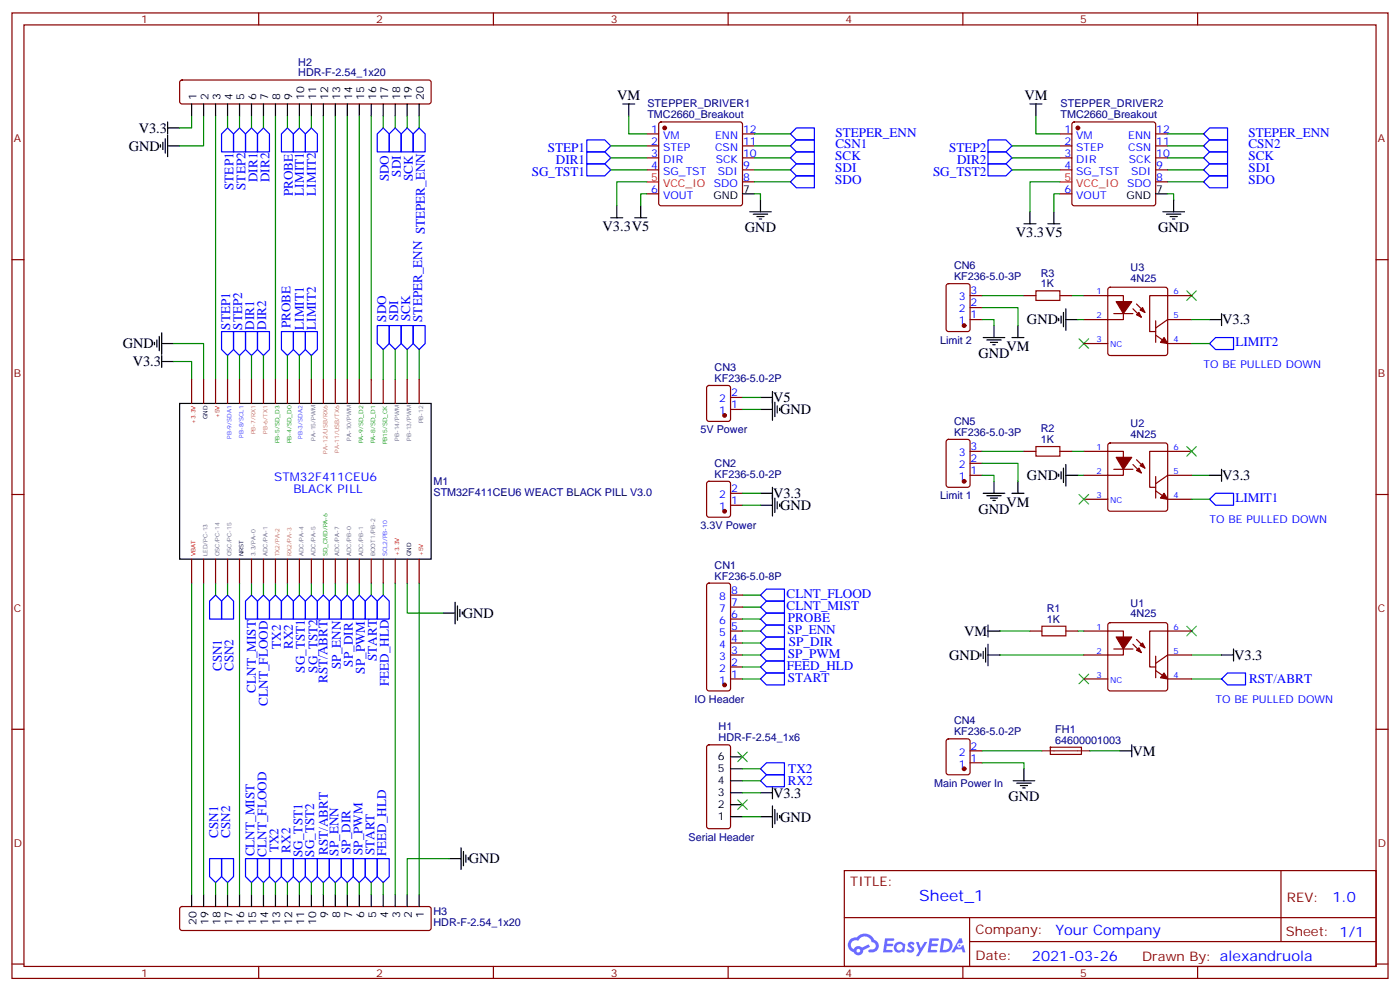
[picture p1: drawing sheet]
<svg xmlns="http://www.w3.org/2000/svg" width="412mm" height="292mm" viewBox="0 0 412 292" stroke-linecap="round" stroke-linejoin="round" font-family="sans-serif">
<g fill="none" stroke="#870000" stroke-width=".35">
<path d="M3.5 3.8h405.4v284.3h-405.4zM7.1 7.3h398.2v277.3h-398.2zM76.2 3.8v3.5M145.3 3.8v3.5M214.5 3.8v3.5M283.6 3.8v3.5M352.8 3.8v3.5M3.5 76.5h3.6M405.3 76.5h3.6M3.5 145.6h3.6M405.3 145.6h3.6M3.5 214.8h3.6"/>
<path d="M405.3 214.8h3.6M248.7 256.4h156.6v28.2h-156.6zM377.3 256.4v20.9M248.7 270.2h156.5M285.6 277.3h119.6M285.6 270.2v14.2M3.5 283.9h3.6M76.2 284.6v3.5M145.3 284.6v3.5M214.5 284.6v3.5M283.6 284.6v3.5M352.8 284.6v3.5"/>
<path d="M405.3 283.9h3.6"/>
</g>
<g fill="#5487ff">
<path d="M267.7 277.6a1.22 1.22 0 0 1 1.7 .2l-.4 .6a.47 .47 0 0 0-.3-.4 .47 .47 0 0 0-.5 .2l.1 .2a1.14 1.14 0 0 1 .8 1.8 1.14 1.14 0 0 1-1.9 0l-.2-.2 .5-.6 .7 .5a.29 .29 0 0 0 .3-.3 .29 .29 0 0 0-.2-.3 1.04 1.04 0 0 1-.6-1.7z"/>
<path d="M260.7 276.3h2.4l.3 .2-.2 .5-1.8 .1-.1 .8h1.5l.3 .4-.3 .4h-1.6l-.2 1.1h1.7l.2 .3-.2 .3-2.6 .1z"/>
<path d="M273.8 276.3h2.4l.3 .2-.1 .5-1.8 .1-.2 .8h1.6l.3 .4-.4 .4h-1.6l-.1 1.1h1.7l.2 .3-.2 .3-2.6 .1z"/>
<path d="M282.6 276.3h.7l.3 1.3-.6 .3a.69 .69 0 0 0-1 .3 .69 .69 0 0 0 .4 .9 .69 .69 0 0 0 .9-.6l.5-.2 .6 2.2h-.8l-.2-.9h-1.8l-.5 .9h-.8z"/>
<path d="M269.8 277.4h.8l.6 1.8 1.1-1.8h.9l-2.6 4.2h-.8l.9-1.5z"/>
<path d="M277.4 276.3l-.6 4.2h1.3a2.11 2.11 0 0 0 2.5-2.1 2.11 2.11 0 0 0-2.5-2.1zM278.1 277.1a1.39 1.39 0 0 1 1.7 1.4 1.39 1.39 0 0 1-1.8 1.3h-.3z"/>
<path d="M263.7 277.9a1.54 1.54 0 0 0-.1 2.2 1.54 1.54 0 0 0 2.2 .1l.6 .3 .3-2.3-.2-.3h-.4a1.49 1.49 0 0 0-2.4 0zM264 278.9a.94 .94 0 0 1 1.8 0 .94 .94 0 0 1-1.8 0z"/>
<path d="M250.4 276.7a2.18 2.18 0 0 0 1.1 3.7 1.44 1.44 0 0 0 1.6 .9 1.44 1.44 0 0 0 1.2-1.4l2-1.1-.5-.7-1.9 1a1.47 1.47 0 0 0-2.4 .4 1.39 1.39 0 0 1-.7-1.9 1.39 1.39 0 0 1 2-.5 2.12 2.12 0 0 1 2.2-1.3 2.12 2.12 0 0 1 1.9 1.7 1.14 1.14 0 0 1 1.1 1.4 1.14 1.14 0 0 1-1.7 .7 .43 .43 0 0 0-.5 .4 .43 .43 0 0 0 .4 .5 1.98 1.98 0 0 0 2.5-1.2 1.98 1.98 0 0 0-1.2-2.6 3.1 3.1 0 0 0-5.3-.6l-.9 .1zM252.3 280a.55 .55 0 0 1 1.1 0 .55 .55 0 0 1-1.1 0z"/>
<circle cx="282.6" cy="278.4" r=".26"/>
</g>
<g fill="none" stroke="#870000" stroke-width=".35">
<path d="M53.2 23.8l.4-.2h72.7l.5 .2 .2 .5v5.6l-.2 .5-.5 .2h-72.7l-.5-.2-.2-.5v-5.6zM190.5 39.4h3.5M194.3 36.1l.4-.2h23.3l.5 .2 .2 .5v23.3l-.2 .5-.5 .2h-23.3l-.5-.2-.2-.5v-23.3zM218.7 39.4h3.5M312.2 39.4h3.5M316 36.1l.4-.2h23.3l.5 .2 .2 .5v23.3l-.2 .5-.5 .2h-23.3l-.5-.2-.2-.5v-23.3zM340.4 39.4h3.6M190.5 43h3.5M190.5 46.5h3.5M190.5 50h3.5M190.5 57.1h3.5M218.7 43h3.5"/>
<path d="M218.7 46.5h3.5M218.7 50h3.5M218.7 53.6h3.5M312.2 43h3.5M312.2 46.5h3.5M312.2 50h3.5M312.2 57.1h3.5M340.4 43h3.6M340.4 46.5h3.6M340.4 50h3.6M340.4 53.6h3.6M278.9 83.7l.5-.2h5.6l.7 .5 .1 12.9-.5 .7h-5.9l-.7-.4v-13z"/>
<path d="M285.8 94.1h3.5M285.8 90.6h3.5M285.8 87.1h3.5M301.6 87.1h3.6M312.2 87.1h3.5M319.3 87.1h11.6v7h-11.6M326.6 84.8l.4-.2h16.3l.5 .2 .2 .5v18.7l-.3 .5-.4 .2h-16.3l-.5-.2-.2-.5v-18.7zM328.1 92.4h5.6M333.7 90.9l2.5 2.5M334.8 89.5l2.5 2.5M340.4 98.7l3.6 2.5h7M340.4 94.5v6.3"/>
<path d="M351 87.1h-12.3v10.5h1.7M351 94.1h-7l-3.6 2.5M56.4 111.8v7M60 111.8v7M63.5 111.8v7M67 111.8v7M70.6 111.8v7M74.1 111.8v7M77.6 111.8v7M81.1 111.8v7M84.7 111.8v7M88.2 111.8v7"/>
<path d="M91.7 111.8v7M95.2 111.8v7M98.8 111.8v7M102.3 111.8v7M105.8 111.8v7M109.4 111.8v7M112.9 111.8v7M116.4 111.8v7M119.9 111.8v7M123.5 111.8v7M208.4 113.7l.4-.2h5.7l.6 .5 .1 9.4-.5 .7h-5.9l-.6-.5-.1-9.4zM215.2 117.1h3.5"/>
<path d="M319.3 101.2h7M215.2 120.6h3.5M278.9 129.6l.5-.2h5.6l.7 .4 .1 13-.5 .7h-5.9l-.7-.5v-12.9zM285.8 140h3.5M285.8 136.5h3.5M285.8 132.9h3.5M301.6 132.9h3.6M312.2 132.9h3.5M319.3 132.9h11.6v7.1h-11.6M326.6 130.7l.4-.2h16.3l.5 .2 .2 .5v18.7l-.3 .5-.4 .2h-16.3l-.5-.3-.2-.4v-18.7zM328.1 138.2h5.6M333.7 136.8l2.5 2.5"/>
<path d="M334.8 135.4l2.5 2.5M351 132.9h-12.3v10.6h1.7M351 140h-7l-3.6 2.5M208.4 142l.4-.3h5.7l.6 .5 .1 9.4-.5 .7h-5.9l-.6-.4-.1-9.4zM215.2 148.8h3.5M215.2 145.3h3.5M319.3 147h7M340.4 140.3v6.4M340.4 144.6l3.6 2.4h7M56.4 164.7v7M60 164.7v7M63.5 164.7v7"/>
<path d="M67 164.7v7M70.6 164.7v7M74.1 164.7v7M77.6 164.7v7M81.1 164.7v7M84.7 164.7v7M88.2 164.7v7M91.7 164.7v7M95.2 164.7v7M98.8 164.7v7M102.3 164.7v7M105.8 164.7v7"/>
<path d="M109.4 164.7v7M112.9 164.7v7M116.4 164.7v7M119.9 164.7v7M123.5 164.7v7M208.4 171.9l.4-.2h5.7l.5 .2 .2 .5v30.4l-.2 .5-.5 .2h-5.7l-.5-.3-.2-.4v-30.4zM215.2 178.8h3.5M215.2 175.3h3.5M215.2 200h3.5M215.2 196.4h3.5M215.2 192.9h3.5M215.2 189.4h3.5"/>
<path d="M215.2 185.8h3.5M215.2 182.3h3.5M303.4 185.8h3.5M314 185.8h3.5M319.3 185.8h11.6v7.1h-11.6M319.3 200h7M326.6 183.6l.4-.2h16.3l.5 .2 .2 .5v18.7l-.3 .5-.4 .2h-16.3l-.5-.3-.2-.4v-18.7zM328.1 191.1h5.6M333.7 189.7l2.5 2.5M334.8 188.3l2.5 2.5M340.4 197.5l3.6 2.5h7M340.4 193.3v6.3"/>
<path d="M351 185.8h-12.3v10.6h1.7M351 192.9h-7l-3.6 2.5M208.4 219.6l.4-.2h5.7l.6 .4 .1 23.5-.5 .7-5.9 .1-.6-.5-.1-23.5zM278.9 217.8l.5-.2h5.6l.7 .4 .1 9.5-.5 .6-5.9 .1-.7-.5v-9.4zM285.8 224.6h3.5M285.8 221.1h3.5M309.4 220.1h9.1l.1 2-9.2 .1zM53.2 267.2l.4-.2h72.7l.5 .2 .2 .5v5.6l-.2 .5-.5 .2h-72.7l-.5-.2-.2-.5v-5.6z"/>
</g>
<g fill="#870000" stroke="#870000" stroke-width=".35">
<path d="M342.9 99.4l1.1 1.8-2.2-.4z"/>
<path d="M335.5 92l.7 1.4-1.4-.7z"/>
<path d="M336.5 90.6l.8 1.4-1.5-.7z"/>
<path d="M328.8 88.8h4.6l-2.5 3.6z"/>
<path d="M342.9 145.3l1.1 1.7-2.2-.3z"/>
<path d="M334.8 138.6l.7-.7 .7 1.4z"/>
<path d="M336.5 136.5l.8 1.4-1.5-.7z"/>
<path d="M328.8 134.7h4.6l-2.5 3.5z"/>
<path d="M342.9 198.2l1.1 1.8-2.2-.4z"/>
<path d="M334.8 191.5l.7-.7 .7 1.4z"/>
<path d="M335.8 190.1l.7-.7 .8 1.4z"/>
<path d="M328.8 187.6h4.6l-2.5 3.5z"/>
<circle cx="195.8" cy="37.7" r=".53"/>
<circle cx="317.5" cy="37.7" r=".53"/>
<circle cx="213.4" cy="201.7" r=".53"/>
<circle cx="213.4" cy="150.6" r=".53"/>
<circle cx="213.4" cy="122.3" r=".53"/>
<circle cx="284" cy="141.7" r=".53"/>
<circle cx="284" cy="95.9" r=".53"/>
<circle cx="284" cy="226.4" r=".53"/>
</g>
<path d="M190.5 53.6h3.5M312.2 53.6h3.5" fill="none" stroke="#f00" stroke-width=".35"/>
<g fill="none" stroke="#000" stroke-width=".35">
<path d="M49.4 37.7h3.5M49.4 35.9v3.5M49.4 39.8v6.3M56.4 30.6v3.5M60 30.6v3.5M63.5 30.6v3.5M67 30.6v3.5M70.6 30.6v3.5M74.1 30.6v3.5M77.6 30.6v3.5M81.1 30.6v3.5M84.7 30.6v3.5"/>
<path d="M88.2 30.6v3.5M91.7 30.6v3.5M95.2 30.6v3.5M98.8 30.6v3.5M102.3 30.6v3.5M105.8 30.6v3.5M109.4 30.6v3.5M112.9 30.6v3.5M116.4 30.6v3.5M119.9 30.6v3.5M123.5 30.6v3.5M183.4 30.6h3.6"/>
<path d="M185.2 30.6v3.5M303.4 30.6h3.5M305.2 30.6v3.5M47.3 42.6v.7M48 41.9v2.1M48.7 40.9v4.2M49.4 43h3.5M218.7 57.1h3.5M224 58.8v3.6M340.4 57.1h3.6M345.7 58.8v3.6M179.9 64.1h3.5"/>
<path d="M181.7 60.6v3.5M187 64.1h3.5M188.7 60.6v3.5M220.8 62.4h6.4M221.9 63.1h4.2M223 63.8h2.1M223.7 64.5h.7M301.6 65.9h3.6M303.4 62.4v3.5M308.7 65.9h3.5M310.4 62.4v3.5M342.5 62.4h6.4"/>
<path d="M343.6 63.1h4.2M344.7 63.8h2.1M345.4 64.5h.7M46.9 99.1v4.2M47.6 98v6.4M289.6 99.4h6.4M292.8 95.9v3.5M298.1 99.4h3.5M299.9 95.9v3.5M311.9 93.8v.7M312.6 93.1v2.1M313.3 92v4.2"/>
<path d="M314 94.1h3.5M314 90.9v6.4M356.3 94.1h3.5M359.8 92.4v3.5M45.5 100.8v.7M46.2 100.1v2.1M47.6 101.2h3.6M47.6 104.7v3.5M47.6 106.5h3.6M52.9 118.8h74.1v45.9h-74.1zM224 117.1h3.5M227.5 115.3v8.5"/>
<path d="M228.2 118.5v4.2M229 119.5v2.1M290.7 100.1h4.2M291.7 100.8h2.2M292.5 101.5h.7M224 120.6h3.5M229.7 120.2v.7M311.9 139.6v.7M312.6 138.9v2.1M313.3 137.9v4.2M314 136.8v6.4M314 140h3.5"/>
<path d="M356.3 140h3.5M359.8 138.2v3.5M224 148.8h3.5M224 145.3h3.5M227.5 143.5v8.5M228.2 146.7v4.2M229 147.7v2.2M229.7 148.4v.8M289.6 145.3h6.4M290.7 146h4.2M291.7 146.7h2.2M292.5 147.4h.7"/>
<path d="M292.8 141.7v3.6M298.1 145.3h3.5M299.9 141.7v3.6M134.1 177.4v6.3M134.8 178.4v4.3M135.5 179.5v2.1M130.5 180.6h3.6M136.2 180.2v.7M288.9 192.5v.8M289.6 191.8v2.2M290.3 190.8v4.2M291 192.9h3.6"/>
<path d="M291 184.1v3.5M291 189.7v6.4M291 185.8h3.6M359.8 192.9h3.6M363.4 191.1v3.6M333.4 219.4v3.5M215.2 237h3.5M215.2 233.5h3.5M215.2 229.9h3.5M215.2 226.4h3.5M215.2 222.9h3.5M224 233.5h3.5"/>
<path d="M227.5 231.7v3.5M227.5 237.3v6.4M228.2 238.4v4.2M229 239.5v2.1M298.4 229.9h6.4M299.5 230.6h4.2M300.6 231.4h2.1M301.3 232.1h.7M301.6 226.4v3.5M329.8 221.1h3.6M132.3 252.9h3.5M135.8 249.7v6.3"/>
<path d="M136.5 250.8v4.2M137.2 251.8v2.1M137.9 252.5v.7M215.2 240.5h3.5M224 240.5h3.5M229.7 240.2v.7M56.4 263.5v3.5M60 263.5v3.5M63.5 263.5v3.5M67 263.5v3.5M70.6 263.5v3.5M74.1 263.5v3.5"/>
<path d="M77.6 263.5v3.5M81.1 263.5v3.5M84.7 263.5v3.5M88.2 263.5v3.5M91.7 263.5v3.5M95.2 263.5v3.5M98.8 263.5v3.5M102.3 263.5v3.5M105.8 263.5v3.5M109.4 263.5v3.5M112.9 263.5v3.5M116.4 263.5v3.5"/>
<path d="M119.9 263.5v3.5M123.5 263.5v3.5"/>
</g>
<g fill="none" stroke="#008700" stroke-width=".35">
<path d="M56.4 34.1v3.6h-3.5M60 34.1v8.9h-7.1M63.5 34.1v77.7M67 34.1v3.6M70.6 34.1v3.6M74.1 34.1v3.6M77.6 34.1v3.6M81.1 34.1v77.7M84.7 34.1v3.6M88.2 34.1v3.6M91.7 34.1v3.6M95.2 34.1v77.7"/>
<path d="M98.8 34.1v77.7M102.3 34.1v77.7M105.8 34.1v77.7M109.4 34.1v77.7M112.9 34.1v3.6M116.4 34.1v3.6M119.9 34.1v3.6M123.5 34.1v3.6M185.2 34.1v5.3h5.3M222.2 39.4h10.6M305.2 34.1v5.3h7M344 39.4h10.5"/>
<path d="M179.9 50h10.6M179.9 46.5h10.6M179.9 43h10.6M190.5 53.6h-8.8v7M190.5 57.1h-1.8v3.5M222.2 57.1h1.8v1.7M222.2 53.6h10.6M222.2 50h10.6M222.2 46.5h10.6M222.2 43h10.6M298.1 50h14.1M298.1 46.5h14.1"/>
<path d="M298.1 43h14.1M312.2 53.6h-8.8v8.8M312.2 57.1h-1.8v5.3M344 57.1h1.7v1.7M344 53.6h10.5M344 50h10.5M344 46.5h10.5M344 43h10.5M289.3 94.1h3.5v1.8M289.3 90.6h10.6v5.3M289.3 87.1h12.3M315.7 87.1h3.6"/>
<path d="M317.5 94.1h1.8M351 94.1h5.3M51.2 101.2h8.8v10.6M51.2 106.5h5.2v5.3M67 104.7v7.1M70.6 104.7v7.1M74.1 104.7v7.1M77.6 104.7v7.1M84.7 104.7v7.1M88.2 104.7v7.1M91.7 104.7v7.1M112.9 102.9v8.9"/>
<path d="M116.4 102.9v8.9M119.9 102.9v8.9M123.5 102.9v8.9M218.7 117.1h5.3M351 101.2h5.3M218.7 120.6h5.3M289.3 140h3.5v1.7M289.3 136.5h10.6v5.2M289.3 132.9h12.3M315.7 132.9h3.6M317.5 140h1.8M351 140h5.3"/>
<path d="M218.7 148.8h5.3M218.7 145.3h5.3M351 147h5.3M56.4 171.7v91.8M60 171.7v91.8M63.5 171.7v3.6M67 171.7v3.6M70.6 171.7v91.8M74.1 171.7v3.6M77.6 171.7v3.6M81.1 171.7v3.6M84.7 171.7v3.6"/>
<path d="M88.2 171.7v3.6M91.7 171.7v3.6M95.2 171.7v3.6M98.8 171.7v3.6M102.3 171.7v3.6M105.8 171.7v3.6M109.4 171.7v3.6M112.9 171.7v3.6M116.4 171.7v91.8M119.9 171.7v8.9h10.6M123.5 171.7v91.8M218.7 175.3h5.3"/>
<path d="M218.7 178.8h5.3M218.7 182.3h5.3M218.7 185.8h5.3M218.7 189.4h5.3M218.7 192.9h5.3M218.7 196.4h5.3M218.7 200h5.3M294.6 185.8h8.8M294.6 192.9h24.7M317.5 185.8h1.8M351 192.9h8.8M351 200h8.8"/>
<path d="M218.7 226.4h5.3M218.7 229.9h5.3M218.7 233.5h5.3M289.3 224.6h12.3v1.8M289.3 221.1h17.6M321 221.1h8.8M63.5 259.9v3.6M67 259.9v3.6M74.1 259.9v3.6M77.6 259.9v3.6M81.1 259.9v3.6M84.7 259.9v3.6"/>
<path d="M88.2 259.9v3.6M91.7 259.9v3.6M95.2 259.9v3.6M98.8 259.9v3.6M102.3 259.9v3.6M105.8 259.9v3.6M109.4 259.9v3.6M112.9 259.9v3.6M132.3 252.9h-12.4v10.6M218.7 240.5h5.3"/>
</g>
<g fill="none" stroke="#00f" stroke-width=".35">
<path d="M67 37.7l1.8 1.7v5.3h-3.5v-5.3zM70.6 37.7l1.7 1.7v5.3h-3.5v-5.3zM74.1 37.7l1.7 1.7v5.3h-3.5v-5.3zM77.6 37.7l1.8 1.7v5.3h-3.6v-5.3zM84.7 37.7l1.7 1.7v5.3h-3.5v-5.3zM86.4 39.4l1.8-1.7 1.8 1.7v5.3h-3.6zM91.7 37.7l1.8 1.7v5.3h-3.5v-5.3zM112.9 37.7l1.8 1.7v5.3h-3.6v-5.3zM116.4 37.7l1.8 1.7v5.3h-3.5v-5.3zM119.9 37.7l1.8 1.7v5.3h-3.5v-5.3zM123.5 37.7l1.7 1.7v5.3h-3.5v-5.3zM232.8 39.4l1.8-1.7h5.3v3.5h-5.3z"/>
<path d="M354.5 39.4l1.8-1.7h5.3v3.5h-5.3zM172.9 41.2h5.3l1.7 1.8-1.7 1.7h-5.3zM172.9 44.7h5.3l1.7 1.8-1.7 1.8h-5.3zM172.9 48.3h5.3l1.7 1.7-1.7 1.8h-5.3zM232.8 50l1.8-1.7h5.3v3.5h-5.3zM232.8 53.6l1.8-1.8h5.3v3.5h-5.3zM232.8 46.5l1.8-1.8h5.3v3.6h-5.3zM232.8 43l1.8-1.8h5.3v3.5h-5.3zM291 48.3h5.3l1.8 1.7-1.8 1.8h-5.3zM291 44.7h5.3l1.8 1.8-1.8 1.8h-5.3zM291 41.2h5.3l1.8 1.8-1.8 1.7h-5.3zM354.5 46.5l1.8-1.8h5.3v3.6h-5.3z"/>
<path d="M354.5 53.6l1.8-1.8h5.3v3.5h-5.3zM354.5 50l1.8-1.7h5.3v3.5h-5.3zM354.5 43l1.8-1.8h5.3v3.5h-5.3zM65.3 97.6h3.5v5.3l-1.8 1.8-1.7-1.8zM68.8 97.6h3.5v5.3l-1.7 1.8-1.8-1.8zM72.3 97.6h3.5v5.3l-1.7 1.8-1.8-1.8zM75.8 97.6h3.6v5.3l-1.8 1.8-1.8-1.8zM82.9 97.6h3.5v5.3l-1.7 1.8-1.8-1.8zM86.4 97.6h3.6v5.3l-1.8 1.8-1.8-1.8zM90 97.6h3.5v5.3l-1.8 1.8-1.7-1.8zM111.1 95.9h3.6v5.3l-1.8 1.7-1.8-1.7zM114.7 95.9h3.5v5.3l-1.8 1.7-1.7-1.7z"/>
<path d="M118.2 95.9h3.5v5.3l-1.8 1.7-1.7-1.7zM121.7 95.9h3.5v5.3l-1.7 1.7-1.8-1.7zM356.3 101.2l1.8-1.8h5.3v3.5h-5.3zM356.3 147l1.8-1.7h5.3v3.5h-5.3zM63.5 175.3l1.8 1.7v5.3h-3.6v-5.3zM67 175.3l1.8 1.7v5.3h-3.5v-5.3zM74.1 175.3l1.7 1.7v5.3h-3.5v-5.3zM77.6 175.3l1.8 1.7v5.3h-3.6v-5.3zM81.1 175.3l1.8 1.7v5.3h-3.5v-5.3zM84.7 175.3l1.7 1.7v5.3h-3.5v-5.3zM88.2 175.3l1.8 1.7v5.3h-3.6v-5.3zM91.7 175.3l1.8 1.7v5.3h-3.5v-5.3z"/>
<path d="M95.2 175.3l1.8 1.7v5.3h-3.5v-5.3zM98.8 175.3l1.7 1.7v5.3h-3.5v-5.3zM102.3 175.3l1.8 1.7v5.3h-3.6v-5.3zM105.8 175.3l1.8 1.7v5.3h-3.5v-5.3zM109.4 175.3l1.7 1.7v5.3h-3.5v-5.3zM112.9 175.3l1.8 1.7v5.3h-3.6v-5.3zM224 178.8l1.8-1.8h5.3v3.6h-5.3zM224 175.3l1.8-1.8h5.3v3.5h-5.3zM224 185.8l1.8-1.7h5.3v3.5h-5.3zM224 189.4l1.8-1.8h5.3v3.5h-5.3zM224 192.9l1.8-1.8h5.3v3.6h-5.3zM224 200l1.8-1.8h5.3v3.5h-5.3z"/>
<path d="M224 196.4l1.8-1.7h5.3v3.5h-5.3zM224 182.3l1.8-1.7h5.3v3.5h-5.3zM359.8 200l1.8-1.8h5.3v3.5h-5.3zM224 226.4l1.8-1.8h5.3v3.6h-5.3zM224 229.9l1.8-1.7h5.3v3.5h-5.3zM61.7 252.9h3.6v5.3l-1.8 1.7-1.8-1.7zM65.3 252.9h3.5v5.3l-1.8 1.7-1.7-1.7zM72.3 252.9h3.5v5.3l-1.7 1.7-1.8-1.7zM75.8 252.9h3.6v5.3l-1.8 1.7-1.8-1.7zM79.4 252.9h3.5v5.3l-1.8 1.7-1.7-1.7zM82.9 252.9h3.5v5.3l-1.7 1.7-1.8-1.7zM86.4 252.9h3.6v5.3l-1.8 1.7-1.8-1.7z"/>
<path d="M90 252.9h3.5v5.3l-1.8 1.7-1.7-1.7zM93.5 252.9h3.5v5.3l-1.8 1.7-1.7-1.7zM97 252.9h3.5v5.3l-1.7 1.7-1.8-1.7zM100.5 252.9h3.6v5.3l-1.8 1.7-1.8-1.7zM104.1 252.9h3.5v5.3l-1.8 1.7-1.7-1.7zM107.6 252.9h3.5v5.3l-1.7 1.7-1.8-1.7zM111.1 252.9h3.6v5.3l-1.8 1.7-1.8-1.7z"/>
</g>
<g fill="none" stroke="#3c3" stroke-width=".35">
<path d="M317.9 99.8l2.8 2.8M320.7 99.8l-2.8 2.8M349.6 85.7l2.8 2.8M352.4 85.7l-2.8 2.8M349.6 131.5l2.8 2.8M352.4 131.5l-2.8 2.8M317.9 145.6l2.8 2.8M320.7 145.6l-2.8 2.8M317.9 198.5l2.8 2.9M320.7 198.5l-2.8 2.9M349.6 184.4l2.8 2.9M352.4 184.4l-2.8 2.9"/>
<path d="M217.3 235.6l2.8 2.8M217.3 221.5l2.8 2.8M220.1 235.6l-2.8 2.8M220.1 221.5l-2.8 2.8"/>
</g>
<path d="M306.9 221.1h14.1" fill="none" stroke="#8c2424" stroke-width=".35"/>
<path d="M305.2 85.7h7v2.8h-7zM305.2 131.5h7v2.8h-7zM306.9 184.4h7.1v2.9h-7.1z" fill="none" stroke="#a10000" stroke-width=".35"/>
<text font-size="4.6" fill="#00f" x="270.8" y="265.4">Sheet_1</text>
<g font-size="4.2">
<text x="181.8" y="29.5">VM</text>
<text x="301.7" y="29.5">VM</text>
<text x="40.9" y="39.1">V3.3</text>
<text x="37.9" y="44.4">GND</text>
<text x="177.5" y="68.1">V3.3V5</text>
<text x="219.4" y="68.4">GND</text>
<text x="299.2" y="69.8">V3.3V5</text>
<text x="341.1" y="68.4">GND</text>
<text x="302.5" y="95.5">GND</text>
<text x="360" y="95.5">V3.3</text>
<text x="36.2" y="102.6">GND</text>
<text x="39.1" y="107.9">V3.3</text>
<text x="288.2" y="105.5">GND</text>
<text x="296.5" y="103.3">VM</text>
<text x="227.7" y="118.4">V5</text>
<text x="229.8" y="122">GND</text>
<text x="302.5" y="141.4">GND</text>
<text x="360" y="141.4">V3.3</text>
<text x="227.7" y="146.7">V3.3</text>
<text x="296.5" y="149.2">VM</text>
<text x="229.8" y="150.2">GND</text>
<text x="288.2" y="151.3">GND</text>
<text x="136.3" y="181.9">GND</text>
<text x="284" y="187.3">VM</text>
<text x="279.6" y="194.3">GND</text>
<text x="363.5" y="194.3">V3.3</text>
<text x="333.6" y="222.5">VM</text>
<text x="227.7" y="234.9">V3.3</text>
<text x="297" y="236">GND</text>
<text x="229.8" y="242">GND</text>
<text x="138.1" y="254.3">GND</text>
</g>
<g font-size="4.2" fill="#00f">
<text x="392.5" y="265.7">1.0</text>
<text x="310.9" y="275.2">Your Company</text>
<text x="304" y="283">2021-03-26</text>
</g>
<g font-size="3.9" fill="#00f">
<text x="246.1" y="40.2">STEPER_ENN</text>
<text x="367.8" y="40.2">STEPER_ENN</text>
<text x="161.4" y="44.7">STEP1</text>
<text x="246.1" y="47.2">SCK</text>
<text x="246.1" y="43.7">CSN1</text>
<text x="279.6" y="44.7">STEP2</text>
<text x="367.8" y="47.2">SCK</text>
<text x="367.8" y="43.7">CSN2</text>
<text x="75.8" y="53.6" transform="rotate(-90 75.8 53.6)">DIR1</text>
<text x="79.4" y="53.6" transform="rotate(-90 79.4 53.6)">DIR2</text>
<text x="114.5" y="53.4" transform="rotate(-90 114.5 53.4)">SDO</text>
<text x="118.1" y="52" transform="rotate(-90 118.1 52)">SDI</text>
<text x="121.6" y="53.4" transform="rotate(-90 121.6 53.4)">SCK</text>
<text x="156.7" y="51.8">SG_TST1</text>
<text x="163.8" y="48.3">DIR1</text>
<text x="246.1" y="50.8">SDI</text>
<text x="274.8" y="51.8">SG_TST2</text>
<text x="281.9" y="48.3">DIR2</text>
<text x="367.8" y="50.8">SDI</text>
<text x="68.8" y="55.9" transform="rotate(-90 68.8 55.9)">STEP1</text>
<text x="72.3" y="55.9" transform="rotate(-90 72.3 55.9)">STEP2</text>
<text x="86.3" y="57.8" transform="rotate(-90 86.3 57.8)">PROBE</text>
<text x="89.5" y="57.6" transform="rotate(-90 89.5 57.6)">LIMIT1</text>
<text x="93" y="57.6" transform="rotate(-90 93 57.6)">LIMIT2</text>
<text x="246.1" y="54.3">SDO</text>
<text x="367.8" y="54.3">SDO</text>
<text x="113.8" y="94.7" transform="rotate(-90 113.8 94.7)">SDO</text>
<text x="117.3" y="94.7" transform="rotate(-90 117.3 94.7)">SDI</text>
<text x="120.8" y="94.6" transform="rotate(-90 120.8 94.6)">SCK</text>
<text x="124.4" y="94.8" transform="rotate(-90 124.4 94.8)">STEPER_ENN STEPER_ENN</text>
<text x="67.8" y="97.1" transform="rotate(-90 67.8 97.1)">STEP1</text>
<text x="71.3" y="97.1" transform="rotate(-90 71.3 97.1)">STEP2</text>
<text x="74.9" y="97.1" transform="rotate(-90 74.9 97.1)">DIR1</text>
<text x="78.4" y="97.1" transform="rotate(-90 78.4 97.1)">DIR2</text>
<text x="85.6" y="96.6" transform="rotate(-90 85.6 96.6)">PROBE</text>
<text x="89.5" y="97.1" transform="rotate(-90 89.5 97.1)">LIMIT1</text>
<text x="93" y="97.1" transform="rotate(-90 93 97.1)">LIMIT2</text>
<text x="363.9" y="102">LIMIT2</text>
<text x="363.9" y="147.8">LIMIT1</text>
<text x="231.7" y="176.2">CLNT_FLOOD</text>
<text x="231.7" y="179.7">CLNT_MIST</text>
<text x="232.1" y="183.2">PROBE</text>
<text x="82.7" y="191.1" transform="rotate(-90 82.7 191.1)">TX2</text>
<text x="86.3" y="191.2" transform="rotate(-90 86.3 191.2)">RX2</text>
<text x="232" y="186.8">SP_ENN</text>
<text x="232.4" y="190.3">SP_DIR</text>
<text x="65.3" y="197.7" transform="rotate(-90 65.3 197.7)">CSN1</text>
<text x="68.8" y="197.7" transform="rotate(-90 68.8 197.7)">CSN2</text>
<text x="100.4" y="197" transform="rotate(-90 100.4 197)">SP_ENN</text>
<text x="103.9" y="196.3" transform="rotate(-90 103.9 196.3)">SP_DIR</text>
<text x="111" y="194.7" transform="rotate(-90 111 194.7)">START</text>
<text x="231.8" y="197.3">FEED_HLD</text>
<text x="232.1" y="193.8">SP_PWM</text>
<text x="75.4" y="204" transform="rotate(-90 75.4 204)">CLNT_MIST</text>
<text x="89.8" y="198.1" transform="rotate(-90 89.8 198.1)">SG_TST1</text>
<text x="93.5" y="198.1" transform="rotate(-90 93.5 198.1)">SG_TST2</text>
<text x="96.5" y="201.2" transform="rotate(-90 96.5 201.2)">RST/ABRT</text>
<text x="107.4" y="198.4" transform="rotate(-90 107.4 198.4)">SP_PWM</text>
<text x="114.5" y="202" transform="rotate(-90 114.5 202)">FEED_HLD</text>
<text x="232.1" y="200.9">START</text>
<text x="368" y="201.3">RST/ABRT</text>
<text x="78.9" y="207.8" transform="rotate(-90 78.9 207.8)">CLNT_FLOOD</text>
<text x="232.2" y="227.7">TX2</text>
<text x="232.1" y="231.2">RX2</text>
<text x="64.3" y="246.7" transform="rotate(-90 64.3 246.7)">CSN1</text>
<text x="67.8" y="246.7" transform="rotate(-90 67.8 246.7)">CSN2</text>
<text x="82.1" y="251" transform="rotate(-90 82.1 251)">TX2</text>
<text x="85.6" y="251.1" transform="rotate(-90 85.6 251.1)">RX2</text>
<text x="96.5" y="251.8" transform="rotate(-90 96.5 251.8)">RST/ABRT</text>
<text x="99.7" y="252" transform="rotate(-90 99.7 252)">SP_ENN</text>
<text x="103.2" y="251.5" transform="rotate(-90 103.2 251.5)">SP_DIR</text>
<text x="106.8" y="251.8" transform="rotate(-90 106.8 251.8)">SP_PWM</text>
<text x="110.3" y="251.9" transform="rotate(-90 110.3 251.9)">START</text>
<text x="75" y="252.2" transform="rotate(-90 75 252.2)">CLNT_MIST</text>
<text x="78.5" y="252.2" transform="rotate(-90 78.5 252.2)">CLNT_FLOOD</text>
<text x="89.1" y="252.4" transform="rotate(-90 89.1 252.4)">SG_TST1</text>
<text x="92.5" y="252.3" transform="rotate(-90 92.5 252.3)">SG_TST2</text>
<text x="113.8" y="252.2" transform="rotate(-90 113.8 252.2)">FEED_HLD</text>
</g>
<g font-size="3.9" fill="#800">
<text x="250.5" y="261">TITLE:</text>
<text x="379.1" y="265.7">REV:</text>
<text x="287.4" y="275.2">Company:</text>
<text x="378.7" y="275.8">Sheet: 1/1</text>
<text x="287.4" y="282.9">Date:</text>
<text x="336.4" y="282.9">Drawn By: alexandruola</text>
</g>
<g font-size="3.5" fill="#00f">
<text x="80.8" y="141.7">STM32F411CEU6</text>
<text x="86.4" y="145.3">BLACK PILL</text>
</g>
<g font-size="3.2" fill="#800">
<text x="41.6" y="6.8">1</text>
<text x="110.8" y="6.8">2</text>
<text x="179.9" y="6.8">3</text>
<text x="249.1" y="6.8">4</text>
<text x="318.2" y="6.8">5</text>
<text x="4.1" y="41.9">A</text>
<text x="405.9" y="41.9">A</text>
<text x="4.1" y="111.1">B</text>
<text x="405.9" y="111.1">B</text>
<text x="4.1" y="180.2">C</text>
<text x="405.9" y="180.2">C</text>
<text x="4.1" y="249.3">D</text>
<text x="405.9" y="249.3">D</text>
<text x="41.6" y="287.6">1</text>
<text x="110.8" y="287.6">2</text>
<text x="179.9" y="287.6">3</text>
<text x="249.1" y="287.6">4</text>
<text x="318.2" y="287.6">5</text>
</g>
<g font-size="3.2" fill="#000080">
<text x="87.9" y="22.5">HDR-F-2.54_1x20</text>
<text x="87.9" y="19.3">H2</text>
<text x="190.7" y="34.8">TMC2660_Breakout</text>
<text x="190.7" y="31.6">STEPPER_DRIVER1</text>
<text x="312.4" y="34.8">TMC2660_Breakout</text>
<text x="312.4" y="31.6">STEPPER_DRIVER2</text>
<text x="281" y="82.5">KF236-5.0-3P</text>
<text x="281" y="79.3">CN6</text>
<text x="306.6" y="81.4">R3</text>
<text x="333" y="83">4N25</text>
<text x="333" y="79.9">U3</text>
<text x="306.6" y="84.6">1K</text>
<text x="276.9" y="101.2">Limit 2</text>
<text x="210.5" y="112.5">KF236-5.0-2P</text>
<text x="210.5" y="109.3">CN3</text>
<text x="281" y="125.2">CN5</text>
<text x="333" y="125.7">U2</text>
<text x="206.4" y="127.6">5V Power</text>
<text x="281" y="128.3">KF236-5.0-3P</text>
<text x="306.6" y="130.5">1K</text>
<text x="306.6" y="127.3">R2</text>
<text x="333" y="128.9">4N25</text>
<text x="210.5" y="137.5">CN2</text>
<text x="127.7" y="142.9">M1</text>
<text x="210.5" y="140.7">KF236-5.0-2P</text>
<text x="127.7" y="146.1">STM32F411CEU6 WEACT BLACK PILL V3.0</text>
<text x="276.9" y="147">Limit 1</text>
<text x="206.4" y="155.9">3.3V Power</text>
<text x="210.5" y="167.5">CN1</text>
<text x="210.5" y="170.7">KF236-5.0-8P</text>
<text x="333" y="178.7">U1</text>
<text x="308.3" y="183.4">1K</text>
<text x="308.3" y="180.2">R1</text>
<text x="333" y="181.8">4N25</text>
<text x="204.6" y="207">IO Header</text>
<text x="211.7" y="215.1">H1</text>
<text x="281" y="213.4">CN4</text>
<text x="310.9" y="215.8">FH1</text>
<text x="211.7" y="218.3">HDR-F-2.54_1x6</text>
<text x="281" y="216.5">KF236-5.0-2P</text>
<text x="310.9" y="219">64600001003</text>
<text x="275.2" y="231.7">Main Power In</text>
<text x="202.8" y="247.6">Serial Header</text>
<text x="127.7" y="269.6">H3</text>
<text x="127.7" y="272.7">HDR-F-2.54_1x20</text>
</g>
<g font-size="3.2">
<text x="57.9" y="29.3" transform="rotate(-90 57.9 29.3)">1</text>
<text x="61.4" y="29.3" transform="rotate(-90 61.4 29.3)">2</text>
<text x="64.9" y="29.3" transform="rotate(-90 64.9 29.3)">3</text>
<text x="68.4" y="29.3" transform="rotate(-90 68.4 29.3)">4</text>
<text x="72" y="29.3" transform="rotate(-90 72 29.3)">5</text>
<text x="75.5" y="29.3" transform="rotate(-90 75.5 29.3)">6</text>
<text x="79" y="29.3" transform="rotate(-90 79 29.3)">7</text>
<text x="82.5" y="29.3" transform="rotate(-90 82.5 29.3)">8</text>
<text x="86.1" y="29.3" transform="rotate(-90 86.1 29.3)">9</text>
<text x="89.6" y="29.3" transform="rotate(-90 89.6 29.3)">10</text>
<text x="93.1" y="29.3" transform="rotate(-90 93.1 29.3)">11</text>
<text x="96.7" y="29.3" transform="rotate(-90 96.7 29.3)">12</text>
<text x="100.2" y="29.3" transform="rotate(-90 100.2 29.3)">13</text>
<text x="103.7" y="29.3" transform="rotate(-90 103.7 29.3)">14</text>
<text x="107.2" y="29.3" transform="rotate(-90 107.2 29.3)">15</text>
<text x="110.8" y="29.3" transform="rotate(-90 110.8 29.3)">16</text>
<text x="114.3" y="29.3" transform="rotate(-90 114.3 29.3)">17</text>
<text x="117.8" y="29.3" transform="rotate(-90 117.8 29.3)">18</text>
<text x="121.4" y="29.3" transform="rotate(-90 121.4 29.3)">19</text>
<text x="124.9" y="29.3" transform="rotate(-90 124.9 29.3)">20</text>
<text x="210.1" y="58.5">GND</text>
<text x="218.9" y="56.7">7</text>
<text x="331.8" y="58.5">GND</text>
<text x="340.6" y="56.7">7</text>
<text x="211.4" y="227.5">5</text>
<text x="211.4" y="223.9">6</text>
<text x="211.4" y="231">4</text>
<text x="211.4" y="238.1">2</text>
<text x="211.4" y="234.5">3</text>
<text x="211.4" y="241.6">1</text>
<text x="57.9" y="272.3" transform="rotate(-90 57.9 272.3)">20</text>
<text x="61.4" y="272.3" transform="rotate(-90 61.4 272.3)">19</text>
<text x="64.9" y="272.3" transform="rotate(-90 64.9 272.3)">18</text>
<text x="68.4" y="272.3" transform="rotate(-90 68.4 272.3)">17</text>
<text x="72" y="272.3" transform="rotate(-90 72 272.3)">16</text>
<text x="75.5" y="272.3" transform="rotate(-90 75.5 272.3)">15</text>
<text x="79" y="272.3" transform="rotate(-90 79 272.3)">14</text>
<text x="82.5" y="272.3" transform="rotate(-90 82.5 272.3)">13</text>
<text x="86.1" y="272.3" transform="rotate(-90 86.1 272.3)">12</text>
<text x="89.6" y="272.3" transform="rotate(-90 89.6 272.3)">11</text>
<text x="93.1" y="272.3" transform="rotate(-90 93.1 272.3)">10</text>
<text x="96.7" y="270.3" transform="rotate(-90 96.7 270.3)">9</text>
<text x="100.2" y="270.3" transform="rotate(-90 100.2 270.3)">8</text>
<text x="103.7" y="270.3" transform="rotate(-90 103.7 270.3)">7</text>
<text x="107.2" y="270.3" transform="rotate(-90 107.2 270.3)">6</text>
<text x="110.8" y="270.3" transform="rotate(-90 110.8 270.3)">5</text>
<text x="114.3" y="270.3" transform="rotate(-90 114.3 270.3)">4</text>
<text x="117.8" y="270.3" transform="rotate(-90 117.8 270.3)">3</text>
<text x="121.4" y="270.3" transform="rotate(-90 121.4 270.3)">2</text>
<text x="124.9" y="270.3" transform="rotate(-90 124.9 270.3)">1</text>
</g>
<g font-size="3.2" fill="#00f">
<text x="191.8" y="39.1">1</text>
<text x="195.3" y="40.9">VM</text>
<text x="210.7" y="40.9">ENN</text>
<text x="218.9" y="39.1">12</text>
<text x="313.5" y="39.1">1</text>
<text x="317" y="40.9">VM</text>
<text x="332.4" y="40.9">ENN</text>
<text x="340.6" y="39.1">12</text>
<text x="191.8" y="42.6">2</text>
<text x="191.8" y="46.1">3</text>
<text x="195.3" y="44.4">STEP</text>
<text x="195.3" y="47.9">DIR</text>
<text x="210.7" y="44.4">CSN</text>
<text x="210.8" y="47.9">SCK</text>
<text x="218.9" y="46.1">10</text>
<text x="218.9" y="42.6">11</text>
<text x="313.5" y="42.6">2</text>
<text x="313.5" y="46.1">3</text>
<text x="317" y="44.4">STEP</text>
<text x="317" y="47.9">DIR</text>
<text x="332.4" y="44.4">CSN</text>
<text x="332.5" y="47.9">SCK</text>
<text x="340.6" y="46.1">10</text>
<text x="340.6" y="42.6">11</text>
<text x="191.8" y="49.7">4</text>
<text x="195.3" y="51.4">SG_TST</text>
<text x="211.5" y="51.4">SDI</text>
<text x="218.9" y="53.2">8</text>
<text x="218.9" y="49.7">9</text>
<text x="313.5" y="49.7">4</text>
<text x="317" y="51.4">SG_TST</text>
<text x="333.2" y="51.4">SDI</text>
<text x="340.6" y="53.2">8</text>
<text x="340.6" y="49.7">9</text>
<text x="191.8" y="56.7">6</text>
<text x="195.3" y="58.5">VOUT</text>
<text x="210.3" y="55">SDO</text>
<text x="313.5" y="56.7">6</text>
<text x="317" y="58.5">VOUT</text>
<text x="332" y="55">SDO</text>
<text x="282.4" y="88.5">3</text>
<text x="285.9" y="86.7">3</text>
<text x="282.4" y="95.5">1</text>
<text x="282.4" y="92">2</text>
<text x="285.9" y="93.8">1</text>
<text x="285.9" y="90.2">2</text>
<text x="354.5" y="108.2">TO BE PULLED DOWN</text>
<text x="211.9" y="118.5">2</text>
<text x="215.4" y="116.7">2</text>
<text x="211.9" y="122">1</text>
<text x="215.4" y="120.2">1</text>
<text x="282.4" y="137.9">2</text>
<text x="282.4" y="134.3">3</text>
<text x="285.9" y="136.1">2</text>
<text x="285.9" y="132.6">3</text>
<text x="282.4" y="141.4">1</text>
<text x="285.9" y="139.6">1</text>
<text x="211.9" y="146.7">2</text>
<text x="215.4" y="148.4">1</text>
<text x="215.4" y="144.9">2</text>
<text x="211.9" y="150.2">1</text>
<text x="356.3" y="154.1">TO BE PULLED DOWN</text>
<text x="211.9" y="176.7">8</text>
<text x="215.4" y="178.4">7</text>
<text x="215.4" y="174.9">8</text>
<text x="211.9" y="183.7">6</text>
<text x="211.9" y="180.2">7</text>
<text x="215.4" y="185.5">5</text>
<text x="215.4" y="182">6</text>
<text x="211.9" y="190.8">4</text>
<text x="211.9" y="187.3">5</text>
<text x="215.4" y="189">4</text>
<text x="211.9" y="197.8">2</text>
<text x="211.9" y="194.3">3</text>
<text x="215.4" y="196.1">2</text>
<text x="215.4" y="192.5">3</text>
<text x="211.9" y="201.4">1</text>
<text x="215.4" y="199.6">1</text>
<text x="358.1" y="207">TO BE PULLED DOWN</text>
<text x="285.9" y="220.8">2</text>
<text x="282.4" y="226.1">1</text>
<text x="282.4" y="222.5">2</text>
<text x="285.9" y="224.3">1</text>
</g>
<g font-size="3.2" fill="#f00">
<text x="191.8" y="53.2">5</text>
<text x="313.5" y="53.2">5</text>
<text x="195.3" y="55">VCC_IO</text>
<text x="317" y="55">VCC_IO</text>
</g>
<g font-size="2.5" fill="#00f">
<text x="323" y="86.7">1</text>
<text x="345.7" y="86.7">6</text>
<text x="323" y="93.8">2</text>
<text x="345.7" y="93.8">5</text>
<text x="323" y="100.8">3</text>
<text x="345.7" y="100.8">4</text>
<text x="327" y="102.2">NC</text>
<text x="323" y="132.6">1</text>
<text x="345.7" y="132.6">6</text>
<text x="323" y="139.6">2</text>
<text x="345.7" y="139.6">5</text>
<text x="323" y="146.7">3</text>
<text x="327" y="148.1">NC</text>
<text x="345.7" y="146.7">4</text>
<text x="323" y="185.5">1</text>
<text x="345.7" y="185.5">6</text>
<text x="323" y="192.5">2</text>
<text x="345.7" y="192.5">5</text>
<text x="323" y="199.6">3</text>
<text x="327" y="201">NC</text>
<text x="345.7" y="199.6">4</text>
</g>
<g font-size="1.8" fill="#f00">
<text x="57.6" y="124.9" transform="rotate(-90 57.6 124.9)">+3.3V</text>
<text x="64.7" y="123.2" transform="rotate(-90 64.7 123.2)">+5V</text>
<text x="57.6" y="163.8" transform="rotate(-90 57.6 163.8)">VBAT</text>
<text x="117.6" y="163.8" transform="rotate(-90 117.6 163.8)">+3.3V</text>
<text x="124.7" y="163.8" transform="rotate(-90 124.7 163.8)">+5V</text>
</g>
<g font-size="1.8">
<text x="61.2" y="123.4" transform="rotate(-90 61.2 123.4)">GND</text>
<text x="71.7" y="163.8" transform="rotate(-90 71.7 163.8)">NRST</text>
<text x="121.1" y="163.8" transform="rotate(-90 121.1 163.8)">GND</text>
</g>
<g font-size="1.8" fill="#666">
<text x="124.7" y="124.7" transform="rotate(-90 124.7 124.7)">PB-12</text>
<text x="92.9" y="129.8" transform="rotate(-90 92.9 129.8)">PA-15/PWM</text>
<text x="103.5" y="129.8" transform="rotate(-90 103.5 129.8)">PA-10/PWM</text>
<text x="117.6" y="129.8" transform="rotate(-90 117.6 129.8)">PB-14/PWM</text>
<text x="121.1" y="129.8" transform="rotate(-90 121.1 129.8)">PB-13/PWM</text>
<text x="61.2" y="163.8" transform="rotate(-90 61.2 163.8)">LED/PC-13</text>
<text x="64.7" y="163.8" transform="rotate(-90 64.7 163.8)">OSC/PC-14</text>
<text x="68.2" y="163.8" transform="rotate(-90 68.2 163.8)">OSC/PC-15</text>
<text x="75.3" y="163.8" transform="rotate(-90 75.3 163.8)">3.3/PA-0</text>
<text x="78.8" y="163.8" transform="rotate(-90 78.8 163.8)">ADC/PA-1</text>
<text x="89.4" y="163.8" transform="rotate(-90 89.4 163.8)">ADC/PA-4</text>
<text x="92.9" y="163.8" transform="rotate(-90 92.9 163.8)">ADC/PA-5</text>
<text x="100" y="163.8" transform="rotate(-90 100 163.8)">ADC/PA-7</text>
<text x="103.5" y="163.8" transform="rotate(-90 103.5 163.8)">ADC/PB-0</text>
<text x="107" y="163.8" transform="rotate(-90 107 163.8)">ADC/PB-1</text>
<text x="110.5" y="163.8" transform="rotate(-90 110.5 163.8)">BOOT1/PB-2</text>
</g>
<g font-size="1.8" fill="#06f">
<text x="68.2" y="129.3" transform="rotate(-90 68.2 129.3)">PB-9/SDA1</text>
<text x="71.7" y="128.9" transform="rotate(-90 71.7 128.9)">PB-8/SCL1</text>
<text x="89.1" y="129.3" transform="rotate(-90 89.1 129.3)">PB-3/SDA2</text>
<text x="114.1" y="163.8" transform="rotate(-90 114.1 163.8)">SCL2/PB-10</text>
</g>
<g font-size="1.8" fill="#f90">
<text x="75.3" y="127.9" transform="rotate(-90 75.3 127.9)">PB-7/RX1</text>
<text x="78.8" y="127.8" transform="rotate(-90 78.8 127.8)">PB-6/TX1</text>
<text x="96.4" y="133.6" transform="rotate(-90 96.4 133.6)">PA-12/USB/RX6</text>
<text x="100" y="133.4" transform="rotate(-90 100 133.4)">PA-11/USB/TX6</text>
<text x="82.3" y="163.8" transform="rotate(-90 82.3 163.8)">TX2/PA-2</text>
<text x="85.8" y="163.8" transform="rotate(-90 85.8 163.8)">RX2/PA-3</text>
</g>
<g font-size="1.8" fill="#0c0">
<text x="82.3" y="130.6" transform="rotate(-90 82.3 130.6)">PB-5/SD_D3</text>
<text x="85.8" y="130.6" transform="rotate(-90 85.8 130.6)">PB-4/SD_D0</text>
<text x="107" y="130.5" transform="rotate(-90 107 130.5)">PA-9/SD_D2</text>
<text x="110.5" y="130.5" transform="rotate(-90 110.5 130.5)">PA-8/SD_D1</text>
<text x="114.1" y="130.8" transform="rotate(-90 114.1 130.8)">PB15/SD_CK</text>
<text x="96.4" y="163.8" transform="rotate(-90 96.4 163.8)">SD_CMD/PA-6</text>
</g>
</svg>
